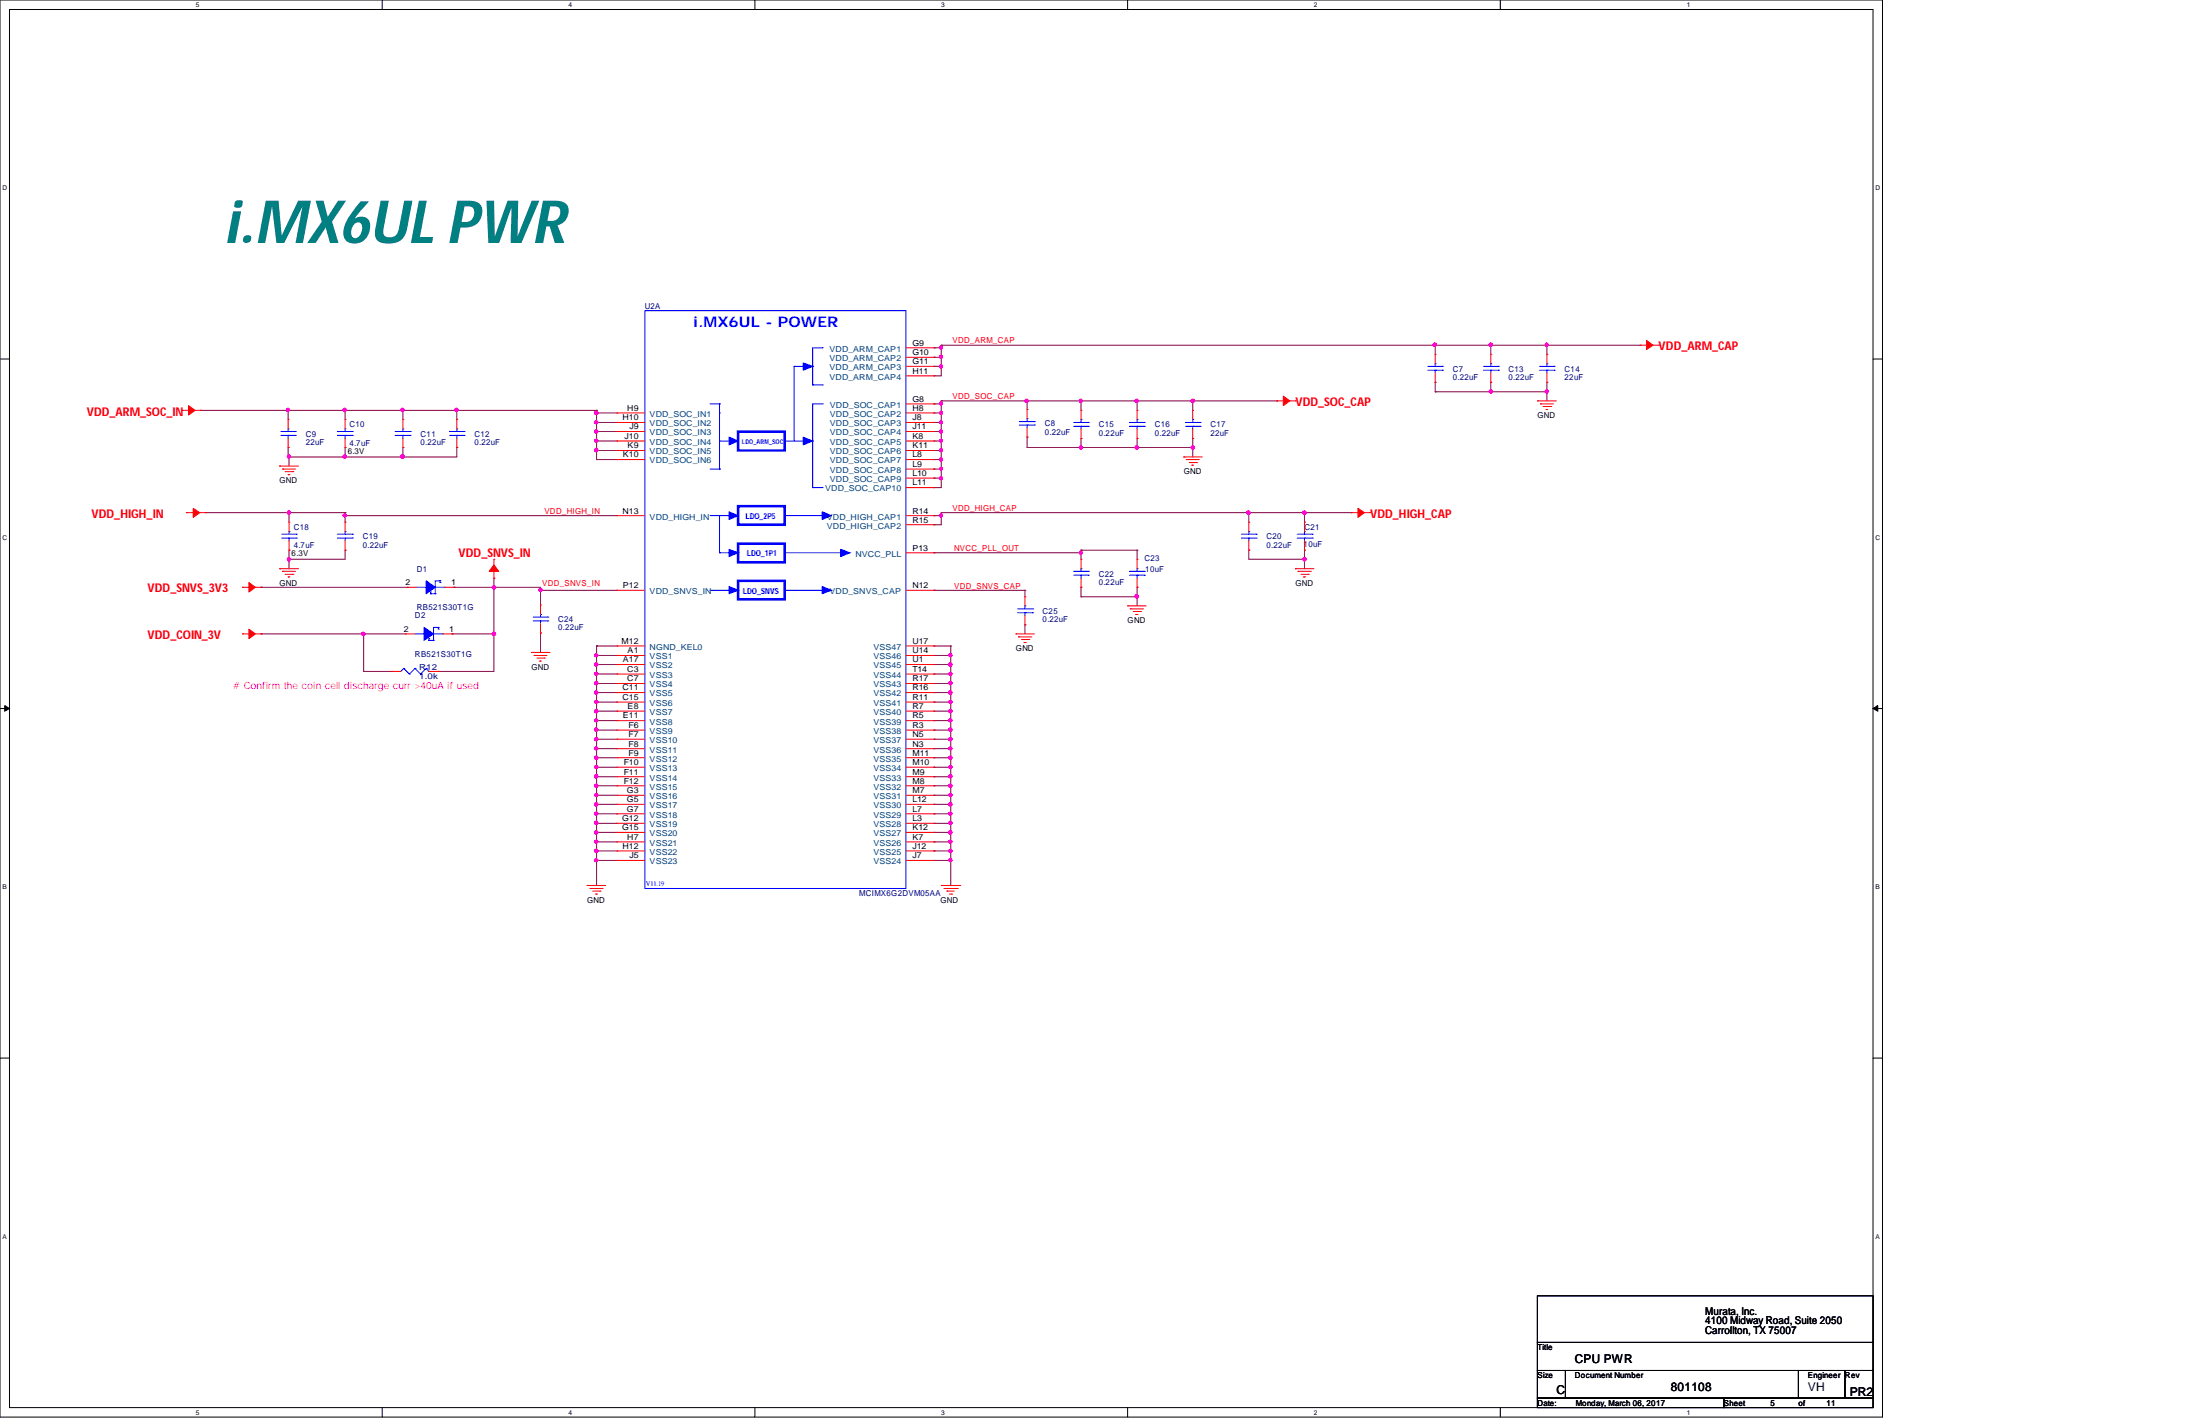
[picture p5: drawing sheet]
<svg xmlns="http://www.w3.org/2000/svg" width="432mm" height="279mm" viewBox="0 0 432 279" stroke-linecap="round" stroke-linejoin="round" font-family="sans-serif">
<path d="M0 0h369.5v278h-369.5zM1.9 1.9h365.7v274.3h-365.7z" fill="none" stroke="#000" stroke-width=".2"/>
<g fill="#fff">
<path d="M38.4 .3h.6v1.3h-.6z"/>
<path d="M38.4 276.4h.6v1.4h-.6z"/>
</g>
<path d="M75 0v1.9M75 276.2v1.8" fill="none" stroke="#000" stroke-width=".2"/>
<g fill="#fff">
<path d="M111.6 .3h.6v1.3h-.6z"/>
<path d="M111.6 276.4h.6v1.4h-.6z"/>
</g>
<path d="M148.2 0v1.9M148.2 276.2v1.8" fill="none" stroke="#000" stroke-width=".2"/>
<g fill="#fff">
<path d="M184.7 .3h.6v1.3h-.6z"/>
<path d="M184.7 276.4h.6v1.4h-.6z"/>
</g>
<path d="M221.3 0v1.9M221.3 276.2v1.8" fill="none" stroke="#000" stroke-width=".2"/>
<g fill="#fff">
<path d="M257.9 .3h.6v1.3h-.6z"/>
<path d="M257.9 276.4h.6v1.4h-.6z"/>
</g>
<path d="M294.5 0v1.9M294.5 276.2v1.8" fill="none" stroke="#000" stroke-width=".2"/>
<g fill="#fff">
<path d="M331 .3h.6v1.3h-.6z"/>
<path d="M331 276.4h.6v1.4h-.6z"/>
<path d="M.5 36.2h.9v1.3h-.9z"/>
<path d="M368.1 36.2h.9v1.3h-.9z"/>
<path d="M.5 104.7h.9v1.4h-.9z"/>
<path d="M368.1 104.7h.9v1.4h-.9z"/>
</g>
<path d="M0 70.4h1.9M367.6 70.4h1.9" fill="none" stroke="#000" stroke-width=".2"/>
<g fill="#fff">
<path d="M.5 173.3h.8v1.4h-.8z"/>
<path d="M368.1 173.3h.8v1.4h-.8z"/>
</g>
<path d="M0 139h1.9M367.6 139h1.9" fill="none" stroke="#000" stroke-width=".2"/>
<path d="M.9 138.4l1 .6-1 .5zM367.6 139l1-.6v1.1z" fill="#000" stroke="#000" stroke-width=".2"/>
<g fill="#fff">
<path d="M.5 241.9h.7v1.3h-.7z"/>
<path d="M368.1 241.9h.7v1.3h-.7z"/>
</g>
<path d="M0 207.6h1.9M367.6 207.6h1.9M301.8 254.3h65.8v9.1h-65.8zM301.8 263.4h65.8v5.5h-65.8zM301.8 268.9h5.5v5.4h-5.5zM301.8 274.3h36.5v1.9h-36.5zM307.3 268.9h54.8v5.4h-54.8zM338.3 274.3h29.3v1.9h-29.3zM353 274.3h.1M353 268.9v5.4M362.1 268.9h5.5v5.4h-5.5z" fill="none" stroke="#000" stroke-width=".2"/>
<g fill="none" stroke="#800040" stroke-width=".2">
<path d="M183.3 70.1h.1M183.3 71.9h.1M183.3 73.7h.1M183.3 68.2h.1M183.3 79.2h.1M183.3 70.1h1.4M183.3 71.9h1.4M183.3 68.2h1.4M183.3 79.2h1.4M184.7 70.1h.1M184.7 71.9h.1M184.7 78.7h.1"/>
<path d="M184.7 68.2h.1M184.7 79.2h.1M184.7 67.7h.1M184.7 67.7h137.2M184.7 78.7h65.9M184.7 67.7v6h-1.4M184.7 78.7v17h-1.4M201.6 78.7h.1M201.6 78.7v1.6M212.2 78.7h.1M212.2 78.7v1.8M223.2 78.7h.1"/>
<path d="M223.2 78.7v1.8M234.1 78.7h.1M234.1 78.7v1.8M250.6 78.7h.1M281.7 67.7h.1M281.7 75h.1M281.7 76.9h.1M281.7 76.9h21.9M281.7 67.7v1.8M281.7 75v1.9M292.6 75h.1M292.6 76.9h.1"/>
<path d="M292.6 67.7h.1M292.6 67.7v1.8M292.6 75v1.9M303.6 76.9h.1M303.6 67.7h.1M303.6 75h.1M303.6 67.7v1.8M303.6 75v3.7M39.4 80.5h.1M39.4 80.5h77.7M56.6 80.5h.1M56.6 87.8h.1"/>
<path d="M56.6 87.8v1.9h33.1v-1.9M56.6 80.5v1.8M56.7 89.7h.1M56.7 89.7v1.7M67.7 80.5h.1M67.7 89.7h.1M67.7 87.8h.1M67.7 80.5v1.8M67.7 87.8v1.9M79.1 80.5h.1M79.1 87.8h.1M79.1 89.7h.1"/>
<path d="M79.1 80.5v1.8M79.1 87.8v1.9M89.7 80.5h.1M89.7 87.8h.1M89.7 80.5v1.8M117.1 81h.1M117.1 82.9h.1M117.1 84.7h.1M117.1 86.5h.1M117.1 88.4h.1M117.1 90.2h.1M117.1 80.5h.1"/>
<path d="M117.1 80.5v9.7M117.1 88.4h4M117.1 90.2h4M117.1 81h4M117.1 82.9h4M117.1 84.7h4M117.1 86.5h4M183.3 88.4h.1M183.3 90.2h.1M183.3 92h.1M183.3 93.8h.1M183.3 95.7h.1"/>
<path d="M183.3 84.7h.1M183.3 82.9h.1M183.3 81h.1M183.3 86.5h.1M183.3 88.4h1.4M183.3 90.2h1.4M183.3 92h1.4M183.3 93.8h1.4M183.3 81h1.4M183.3 82.9h1.4M183.3 84.7h1.4M183.3 86.5h1.4"/>
<path d="M184.7 88.4h.1M184.7 90.2h.1M184.7 92h.1M184.7 93.8h.1M184.7 84.7h.1M184.7 82.9h.1M184.7 86.5h.1M184.7 81h.1M201.6 85.8h.1M201.6 87.8h.1M201.6 87.8h32.5M201.6 85.8v2"/>
<path d="M212.2 86h.1M212.2 87.8h.1M212.2 86v1.8M223.2 86h.1M223.2 87.8h.1M223.2 86v1.8M234.1 86h.1M234.1 87.8h.1M234.1 86v3.7M40.3 100.6h.1M40.3 100.6h27.4M51.2 115.2h.1"/>
<path d="M51.2 115.2h28.7M56.7 100.6h.1M56.7 107.9h.1M56.7 109.7h.1M56.7 100.6v1.8M56.7 107.9v3.7M67.7 101.2h.1M67.7 107.9h.1M67.7 100.6h.1M67.7 101.2h53.4M67.7 100.6v1.8M67.7 107.9v1.8h-11"/>
<path d="M89.1 115.2h.1M89.1 115.2h17v3.5M96.9 115.2h.1M96.9 113.5h.1M96.9 113.5v18.2h-10.9M106.1 115.8h.1M106.1 115.8h15M183.3 101.2h.1M183.3 108.5h.1M183.3 115.8h.1M183.3 103h.1M183.3 101.2h1.4"/>
<path d="M183.3 108.5h28.9M183.3 115.8h17.9M184.7 101.2h.1M184.7 100.6h.1M184.7 100.6h80.5M184.7 100.6v2.4h-1.4M201.2 115.8h.1M201.2 115.8v1.3M212.2 108.5h.1M212.2 107.9h.1M212.2 117.1h.1M212.2 115.2h.1"/>
<path d="M212.2 107.9v1.8M212.2 115.2v1.9M212.2 107.9h11M212.2 117.1h11M223.2 107.9h.1M223.2 115.2h.1M223.2 117.1h.1M223.2 107.9v1.8M223.2 115.2v3.7M245.1 100.6h.1M245.1 107.9h.1M245.1 100.6v1.8"/>
<path d="M245.1 107.9v1.8h10.9M256 107.9h.1M256 109.7h.1M256 102.4h.1M256 100.6v1.8M256 107.9v3.7M265.2 100.6h.1M51.2 124.4h.1M51.2 124.4h28.4M71.4 131.7h.1M71.4 124.4h.1M71.4 131.7h5.5"/>
<path d="M71.4 124.4v7.3M86 131.7h.1M88.7 124.4h.1M88.7 124.4h8.2M96.9 124.4h.1M106.1 124.2h.1M106.1 124.2v3.8M117.1 126.7h.1M117.1 128.6h.1M117.1 130.4h.1M117.1 132.2h.1M117.1 134.1h.1"/>
<path d="M117.1 135.9h.1M117.1 137.8h.1M117.1 139.5h.1M117.1 126.7h4M117.1 126.7v47M117.1 128.6h4M117.1 130.4h4M117.1 132.2h4M117.1 134.1h4M117.1 135.9h4M117.1 137.8h4M117.1 139.5h4"/>
<path d="M183.3 126.7h.1M183.3 128.6h.1M183.3 130.4h.1M183.3 132.2h.1M183.3 134.1h.1M183.3 135.9h.1M183.3 137.8h.1M183.3 139.5h.1M183.3 126.7h3.3M183.3 128.6h3.3M183.3 130.4h3.3M183.3 132.2h3.3"/>
<path d="M183.3 134.1h3.3M183.3 135.9h3.3M183.3 137.8h3.3M183.3 139.5h3.3M186.6 134.1h.1M186.6 132.2h.1M186.6 139.5h.1M186.6 135.9h.1M186.6 126.7h.1M186.6 130.4h.1M186.6 128.6h.1M186.6 137.8h.1"/>
<path d="M186.6 126.7v47M201.2 122.6h.1M201.2 122.6v1.8M117.1 141.4h.1M117.1 143.3h.1M117.1 145h.1M117.1 146.9h.1M117.1 148.7h.1M117.1 150.5h.1M117.1 152.4h.1M117.1 154.2h.1M117.1 156h.1"/>
<path d="M117.1 157.8h.1M117.1 159.7h.1M117.1 141.4h4M117.1 143.3h4M117.1 145h4M117.1 146.9h4M117.1 148.7h4M117.1 150.5h4M117.1 152.4h4M117.1 154.2h4M117.1 156h4M117.1 157.8h4"/>
<path d="M117.1 159.7h4M183.3 141.4h.1M183.3 143.3h.1M183.3 145h.1M183.3 146.9h.1M183.3 148.7h.1M183.3 150.5h.1M183.3 152.4h.1M183.3 154.2h.1M183.3 156h.1M183.3 157.8h.1M183.3 159.7h.1"/>
<path d="M183.3 141.4h3.3M183.3 143.3h3.3M183.3 145h3.3M183.3 146.9h3.3M183.3 148.7h3.3M183.3 150.5h3.3M183.3 152.4h3.3M183.3 154.2h3.3M183.3 156h3.3M183.3 157.8h3.3M183.3 159.7h3.3M186.6 146.9h.1"/>
<path d="M186.6 143.3h.1M186.6 145h.1M186.6 159.7h.1M186.6 156h.1M186.6 148.7h.1M186.6 154.2h.1M186.6 141.4h.1M186.6 157.8h.1M186.6 152.4h.1M186.6 150.5h.1M117.1 161.5h.1M117.1 163.3h.1"/>
<path d="M117.1 165.2h.1M117.1 167h.1M117.1 168.8h.1M117.1 167h4M117.1 161.5h4M117.1 163.3h4M117.1 165.2h4M117.1 168.8h4M183.3 167h.1M183.3 161.5h.1M183.3 163.3h.1M183.3 165.2h.1"/>
<path d="M183.3 168.8h.1M183.3 167h3.3M183.3 161.5h3.3M183.3 163.3h3.3M183.3 165.2h3.3M183.3 168.8h3.3M186.6 168.8h.1M186.6 167h.1M186.6 163.3h.1M186.6 161.5h.1M186.6 165.2h.1"/>
</g>
<g fill="#f0f" stroke="#f0f" stroke-width=".2">
<circle cx="184.7" cy="101.1" r=".3"/>
<circle cx="256" cy="100.6" r=".34"/>
<circle cx="212.1" cy="108.5" r=".32"/>
<circle cx="303.6" cy="76.8" r=".32"/>
<circle cx="292.6" cy="76.8" r=".34"/>
<circle cx="303.6" cy="67.6" r=".32"/>
<circle cx="292.6" cy="67.6" r=".34"/>
<circle cx="117" cy="128.6" r=".32"/>
<circle cx="117" cy="130.4" r=".34"/>
<circle cx="117" cy="132.2" r=".32"/>
<circle cx="117" cy="134" r=".34"/>
<circle cx="117" cy="135.9" r=".34"/>
<circle cx="117" cy="137.7" r=".32"/>
<circle cx="117" cy="141.4" r=".32"/>
<circle cx="117" cy="139.5" r=".34"/>
<circle cx="117" cy="143.2" r=".34"/>
<circle cx="67.7" cy="101.1" r=".32"/>
<circle cx="117" cy="145" r=".34"/>
<circle cx="117" cy="146.9" r=".32"/>
<circle cx="117" cy="148.7" r=".34"/>
<circle cx="281.6" cy="67.6" r=".34"/>
<circle cx="184.7" cy="71.9" r=".32"/>
<circle cx="184.7" cy="70" r=".32"/>
<circle cx="117" cy="150.5" r=".32"/>
<circle cx="117" cy="152.3" r=".34"/>
<circle cx="117" cy="154.2" r=".34"/>
<circle cx="117" cy="156" r=".32"/>
<circle cx="117" cy="157.8" r=".34"/>
<circle cx="117" cy="159.6" r=".32"/>
<circle cx="201.5" cy="78.7" r=".34"/>
<circle cx="184.7" cy="90.2" r=".32"/>
<circle cx="184.7" cy="88.3" r=".32"/>
<circle cx="184.7" cy="92" r=".3"/>
<circle cx="184.7" cy="93.8" r=".32"/>
<circle cx="56.7" cy="100.6" r=".32"/>
<circle cx="106.1" cy="115.7" r=".34"/>
<circle cx="56.7" cy="109.7" r=".32"/>
<circle cx="234.1" cy="78.7" r=".34"/>
<circle cx="223.1" cy="78.7" r=".34"/>
<circle cx="212.1" cy="78.7" r=".32"/>
<circle cx="234.1" cy="87.8" r=".34"/>
<circle cx="223.1" cy="87.8" r=".34"/>
<circle cx="212.1" cy="87.8" r=".32"/>
<circle cx="79" cy="80.4" r=".34"/>
<circle cx="67.6" cy="80.4" r=".34"/>
<circle cx="79" cy="89.6" r=".34"/>
<circle cx="67.6" cy="89.6" r=".34"/>
<circle cx="117" cy="81" r=".34"/>
<circle cx="117" cy="82.8" r=".32"/>
<circle cx="117" cy="84.7" r=".34"/>
<circle cx="117" cy="86.5" r=".32"/>
<circle cx="117" cy="88.3" r=".34"/>
<circle cx="89.6" cy="80.4" r=".34"/>
<circle cx="56.5" cy="80.4" r=".32"/>
<circle cx="96.9" cy="115.2" r=".34"/>
<circle cx="117" cy="167" r=".34"/>
<circle cx="117" cy="161.5" r=".34"/>
<circle cx="117" cy="163.3" r=".34"/>
<circle cx="117" cy="165.1" r=".32"/>
<circle cx="117" cy="168.8" r=".32"/>
<circle cx="184.7" cy="68.2" r=".3"/>
<circle cx="184.7" cy="82.8" r=".3"/>
<circle cx="184.7" cy="84.7" r=".32"/>
<circle cx="184.7" cy="81" r=".32"/>
<circle cx="184.7" cy="86.5" r=".3"/>
<circle cx="256" cy="109.7" r=".34"/>
<circle cx="186.5" cy="167" r=".34"/>
<circle cx="186.5" cy="161.5" r=".34"/>
<circle cx="186.5" cy="163.3" r=".34"/>
<circle cx="186.5" cy="165.1" r=".32"/>
<circle cx="186.5" cy="168.8" r=".32"/>
<circle cx="186.5" cy="128.6" r=".32"/>
<circle cx="186.5" cy="130.4" r=".34"/>
<circle cx="186.5" cy="132.2" r=".32"/>
<circle cx="186.5" cy="134" r=".34"/>
<circle cx="186.5" cy="135.9" r=".34"/>
<circle cx="186.5" cy="137.7" r=".32"/>
<circle cx="186.5" cy="143.2" r=".34"/>
<circle cx="186.5" cy="145" r=".34"/>
<circle cx="186.5" cy="146.9" r=".32"/>
<circle cx="186.5" cy="148.7" r=".34"/>
<circle cx="186.5" cy="150.5" r=".32"/>
<circle cx="186.5" cy="152.3" r=".34"/>
<circle cx="186.5" cy="154.2" r=".34"/>
<circle cx="186.5" cy="156" r=".32"/>
<circle cx="186.5" cy="157.8" r=".34"/>
<circle cx="186.5" cy="159.6" r=".32"/>
<circle cx="223.1" cy="117" r=".34"/>
<circle cx="96.9" cy="124.4" r=".34"/>
<circle cx="71.3" cy="124.4" r=".34"/>
<circle cx="245" cy="100.6" r=".34"/>
<circle cx="186.5" cy="141.4" r=".32"/>
<circle cx="186.5" cy="139.5" r=".34"/>
<circle cx="184.7" cy="79.2" r=".32"/>
<circle cx="56.7" cy="89.6" r=".32"/>
</g>
<g fill="none" stroke="#f00" stroke-width=".2">
<path d="M177.8 79.2h5.5M177.8 68.2h5.5M177.8 70.1h5.5M177.8 71.9h5.5M177.8 73.7h5.5M183.3 68.2h.1M183.3 70.1h.1M183.3 71.9h.1M183.3 73.7h.1M183.3 79.2h.1M250.6 78.7h.1M250.6 78.7h1.3"/>
<path d="M252.2 78.7h2.1M254.3 78.7h.1M281.7 69.5h.1M281.7 75h.1M281.7 69.5v1.9M281.7 73.2v1.8M292.6 69.5h.1M292.6 75h.1M292.6 69.5v1.9M292.6 73.2v1.8M301.8 78.7h.1M301.8 78.7h3.7"/>
<path d="M302.3 79.2h.1M302.3 79.2h2.6M302.9 79.8h1.5M303.6 69.5h.1M303.6 75h.1M303.6 69.5v1.9M303.6 73.2v1.8M304.4 79.8h.1M321.9 67.7h.1M321.9 67.7h1.3M323.5 67.7h2M325.5 67.7h.1"/>
<path d="M35.7 80.5h.1M35.7 80.5h2M38.1 80.5h1.3M39.4 80.5h.1M54.9 91.4h.1M54.9 91.4h3.7M55.5 92h.1M55.5 92h2.5M56 92.5h1.5M56.6 93.1h.1M56.6 82.3h.1M56.6 87.8h.1"/>
<path d="M56.6 93.1h.3M56.6 82.3v1.9M56.6 86v1.8M57.5 92.5h.1M67.7 82.3h.1M67.7 87.8h.1M67.7 82.3v1.9M67.7 86v1.8M79.1 82.3h.1M79.1 87.8h.1M79.1 82.3v1.9M79.1 86v1.8"/>
<path d="M89.7 82.3h.1M89.7 87.8h.1M89.7 82.3v1.9M89.7 86v1.8M121.1 90.2h.1M121.1 82.9h.1M121.1 88.4h.1M121.1 84.7h.1M121.1 86.5h.1M121.1 81h.1M121.1 90.2h5.5M121.1 81h5.5"/>
<path d="M121.1 82.9h5.5M121.1 88.4h5.5M121.1 84.7h5.5M121.1 86.5h5.5M177.8 90.2h5.5M177.8 92h5.5M177.8 81h5.5M177.8 82.9h5.5M177.8 88.4h5.5M177.8 84.7h5.5M177.8 86.5h5.5M177.8 93.8h5.5"/>
<path d="M177.8 95.7h5.5M183.3 81h.1M183.3 82.9h.1M183.3 86.5h.1M183.3 90.2h.1M183.3 92h.1M183.3 93.8h.1M183.3 84.7h.1M183.3 95.7h.1M183.3 88.4h.1M201.6 80.3h.1M201.6 85.8h.1"/>
<path d="M201.6 80.3v1.8M201.6 84v1.8M212.2 80.5h.1M212.2 86h.1M212.2 80.5v1.8M212.2 84.2v1.8M223.2 80.5h.1M223.2 86h.1M223.2 80.5v1.8M223.2 84.2v1.8M232.3 89.7h.1M232.3 89.7h3.7"/>
<path d="M232.8 90.2h.1M232.8 90.2h2.6M233.4 90.8h1.5M233.9 91.3h.1M233.9 91.3h.4M234.1 80.5h.1M234.1 86h.1M234.1 80.5v1.8M234.1 84.2v1.8M234.9 90.8h.1M303.4 80.3h.1M303.4 80.3h.4"/>
<path d="M36.6 100.6h.1M36.6 100.6h2M38.9 100.6h1.4M40.3 100.6h.1M47.6 115.2h.1M47.6 115.2h2M50 115.2h1.2M51.2 115.2h.1M54.9 111.6h.1M54.9 111.6h3.7M55.5 112.1h.1M55.5 112.1h2.5"/>
<path d="M56 112.7h1.5M56.6 113.2h.1M56.6 113.2h.3M56.7 102.4h.1M56.7 107.9h.1M56.7 102.4v1.9M56.7 106.1v1.8M57.5 112.7h.1M67.7 102.4h.1M67.7 107.9h.1M67.7 102.4v1.9M67.7 106.1v1.8"/>
<path d="M79.9 115.2h.1M79.9 115.2h1.9M87.3 115.2h1.8M89.1 115.2h.1M96.9 113.5h.1M96.9 109.7h.1M96.9 109.7v2.1M96.9 112.1v1.4M106.1 118.7h.1M106.1 118.7v1.9M121.1 101.2h.1M121.1 115.8h.1"/>
<path d="M121.1 101.2h5.5M121.1 115.8h5.5M177.8 108.5h5.5M177.8 101.2h5.5M177.8 115.8h5.5M177.8 103h5.5M183.3 108.5h.1M183.3 101.2h.1M183.3 115.8h.1M183.3 103h.1M201.2 117.1h.1M201.2 117.1v1.8"/>
<path d="M212.2 109.7h.1M212.2 115.2h.1M212.2 109.7v1.9M212.2 113.5v1.7M221.3 118.9h.1M221.3 118.9h3.7M221.8 119.5h.1M221.8 119.5h2.7M222.4 120h1.5M223.2 109.7h.1M223.2 115.2h.1M223.2 109.7v1.9"/>
<path d="M223.2 113.5v1.7M223.9 120h.1M245.1 102.4h.1M245.1 107.9h.1M245.1 102.4v1.9M245.1 106.1v1.8M254.3 111.6h.1M254.3 111.6h3.6M254.8 112.1h.1M254.8 112.1h2.6M255.4 112.7h1.4M255.9 113.2h.1"/>
<path d="M255.9 113.2h.4M256 102.4h.1M256 107.9h.1M256 102.4v1.9M256 106.1v1.8M256.8 112.7h.1M265.2 100.6h.1M265.2 100.6h1.3M266.9 100.6h2M268.9 100.6h.1M47.6 124.4h.1M47.6 124.4h2"/>
<path d="M50 124.4h1.2M51.2 124.4h.1M76.9 131.7h.1M76.9 131.7h1.8M79.6 124.4h.1M79.6 124.4h1.8M84.2 131.7h1.8M86 131.7h.1M86.9 124.4h1.8M88.7 124.4h.1M104.3 128h.1M104.3 128h3.6"/>
<path d="M104.8 128.6h.1M104.8 128.6h2.6M105.4 129.1h1.4M105.9 129.7h.1M105.9 129.7h.4M106.1 124.2h.1M106.1 122.3v1.9M106.8 129.1h.1M121.1 128.6h.1M121.1 132.2h.1M121.1 134.1h.1M121.1 135.9h.1"/>
<path d="M121.1 137.8h.1M121.1 130.4h.1M121.1 139.5h.1M121.1 126.7h.1M121.1 128.6h5.5M121.1 130.4h5.5M121.1 132.2h5.5M121.1 134.1h5.5M121.1 139.5h5.5M121.1 135.9h5.5M121.1 137.8h5.5M121.1 126.7h5.5"/>
<path d="M177.8 128.6h5.5M177.8 130.4h5.5M177.8 132.2h5.5M177.8 134.1h5.5M177.8 139.5h5.5M177.8 135.9h5.5M177.8 137.8h5.5M177.8 126.7h5.5M183.3 130.4h.1M183.3 139.5h.1M183.3 137.8h.1M183.3 132.2h.1"/>
<path d="M183.3 128.6h.1M183.3 135.9h.1M183.3 134.1h.1M183.3 126.7h.1M199.4 124.4h.1M199.4 124.4h3.6M199.9 125h.1M199.9 125h2.6M200.5 125.5h1.4M201 126.1h.1M201 126.1h.4M201.2 122.6h.1"/>
<path d="M201.2 120.7v1.9M201.9 125.5h.1M222.9 120.6h.1M222.9 120.6h.5M121.1 156h.1M121.1 145h.1M121.1 159.7h.1M121.1 146.9h.1M121.1 148.7h.1M121.1 150.5h.1M121.1 152.4h.1M121.1 154.2h.1"/>
<path d="M121.1 157.8h.1M121.1 143.3h.1M121.1 141.4h.1M121.1 156h5.5M121.1 146.9h5.5M121.1 143.3h5.5M121.1 145h5.5M121.1 141.4h5.5M121.1 159.7h5.5M121.1 154.2h5.5M121.1 148.7h5.5M121.1 152.4h5.5"/>
<path d="M121.1 150.5h5.5M121.1 157.8h5.5M177.8 156h5.5M177.8 146.9h5.5M177.8 143.3h5.5M177.8 145h5.5M177.8 141.4h5.5M177.8 159.7h5.5M177.8 154.2h5.5M177.8 148.7h5.5M177.8 152.4h5.5M177.8 150.5h5.5"/>
<path d="M177.8 157.8h5.5M183.3 146.9h.1M183.3 143.3h.1M183.3 145h.1M183.3 141.4h.1M183.3 159.7h.1M183.3 156h.1M183.3 154.2h.1M183.3 152.4h.1M183.3 150.5h.1M183.3 148.7h.1M183.3 157.8h.1"/>
<path d="M115.2 173.7h.1M115.2 173.7h3.7M115.8 174.3h.1M115.8 174.3h2.6M116.3 174.8h1.5M116.9 175.4h.1M116.9 175.4h.4M117.8 174.8h.1M121.1 168.8h.1M121.1 165.2h.1M121.1 161.5h.1M121.1 167h.1"/>
<path d="M121.1 163.3h.1M121.1 168.8h5.5M121.1 161.5h5.5M121.1 165.2h5.5M121.1 167h5.5M121.1 163.3h5.5M177.8 168.8h5.5M177.8 161.5h5.5M177.8 165.2h5.5M177.8 167h5.5M177.8 163.3h5.5M183.3 161.5h.1"/>
<path d="M183.3 167h.1M183.3 163.3h.1M183.3 168.8h.1M183.3 165.2h.1M184.7 173.7h3.7M185.3 174.3h2.6M185.8 174.8h.1M185.8 174.8h1.5M186.4 175.4h.4M186.8 175.4h.1M187.9 174.3h.1M188.4 173.7h.1"/>
</g>
<g fill="#f00" stroke="#f00" stroke-width=".2">
<path d="M37 79.6l1.3 .9-1.3 .9z" fill-rule="evenodd"/>
<path d="M37.9 99.7l1.3 .9-1.3 .9z" fill-rule="evenodd"/>
<path d="M48.9 114.3l1.2 .9-1.2 1z" fill-rule="evenodd"/>
<path d="M323.2 66.8l1.2 .9-1.2 .9z" fill-rule="evenodd"/>
<path d="M251.9 77.7l1.3 1-1.3 .9z" fill-rule="evenodd"/>
<path d="M266.5 99.7l1.3 .9-1.3 .9z" fill-rule="evenodd"/>
<path d="M96.9 110.8l1 1.3h-1.9z" fill-rule="evenodd"/>
<path d="M48.9 123.4l1.2 1-1.2 .9z" fill-rule="evenodd"/>
</g>
<g fill="none" stroke="#00f" stroke-width=".2">
<path d="M126.6 61h51.2v113.3h-51.2zM139.4 79.2h1.8M141.2 79.2h.1M141.2 79.2v12.8M155.9 71.9h.1M155.9 71.9h3.6M155.9 71.9v14.6M159.5 75.5h.1M159.5 71.9h.1M159.5 75.5h1.9M161.4 68.2h.1M161.4 75.5h.1"/>
<path d="M161.4 79.2h.1M161.4 68.2h-1.9v7.3M161.4 79.2h-1.9v16.5M280.2 72.6h2.9M280.2 71.9h2.9M281.7 72.6h.1M281.7 71.4h.1M281.7 71.4v.5M281.7 72.6v.6M283.1 72.6h.1M283.1 71.9h.1M291.2 72.6h2.9"/>
<path d="M291.2 71.9h2.9M292.6 72.6h.1M292.6 71.4h.1M292.6 71.4v.5M292.6 72.6v.6M294.1 72.6h.1M294.1 71.9h.1M302.2 72.6h2.9M302.2 71.9h2.9M303.6 72.6h.1M303.6 71.4h.1M303.6 71.4v.5"/>
<path d="M303.6 72.6v.6M305.1 72.6h.1M305.1 71.9h.1M55.1 85.4h2.9M55.1 84.7h2.9M56.6 85.4h.1M56.6 84.2h.1M56.6 84.2v.5M56.6 85.4v.6M58 85.4h.1M58 84.7h.1M66.2 85.4h3"/>
<path d="M66.2 84.7h3M67.7 85.4h.1M67.7 84.2h.1M67.7 84.2v.5M67.7 85.4v.6M69.2 85.4h.1M69.2 84.7h.1M77.6 85.4h2.9M77.6 84.7h2.9M79.1 85.4h.1M79.1 84.2h.1M79.1 84.2v.5"/>
<path d="M79.1 85.4v.6M80.5 85.4h.1M80.5 84.7h.1M88.2 85.4h2.9M88.2 84.7h2.9M89.7 85.4h.1M89.7 84.2h.1M89.7 84.2v.5M89.7 85.4v.6M91.1 85.4h.1M91.1 84.7h.1M139.4 92h1.8"/>
<path d="M141.2 92h.1M141.2 81h.1M141.2 86.5h3.7M144.9 86.5h.1M154 86.5h5.5M159.5 95.7h.1M159.5 86.5h.1M159.5 95.7h1.9M161.4 95.7h.1M200.1 83.4h2.9M200.1 82.7h2.9M201.6 83.4h.1"/>
<path d="M201.6 82.1h.1M201.6 82.1v.6M201.6 83.4v.6M203 83.4h.1M203 82.7h.1M210.7 83.7h2.9M210.7 82.9h2.9M212.2 83.7h.1M212.2 82.3h.1M212.2 82.3v.6M212.2 83.7v.5M213.6 83.7h.1"/>
<path d="M213.6 82.9h.1M221.7 83.7h2.9M221.7 82.9h2.9M223.2 83.7h.1M223.2 82.3h.1M223.2 82.3v.6M223.2 83.7v.5M224.6 83.7h.1M224.6 82.9h.1M232.7 83.7h2.8M232.7 82.9h2.8M234.1 83.7h.1"/>
<path d="M234.1 82.3h.1M234.1 82.3v.6M234.1 83.7v.5M235.5 83.7h.1M235.5 82.9h.1M55.3 105.6h2.9M55.3 104.8h2.9M56.7 105.6h.1M56.7 104.3h.1M56.7 104.3v.5M56.7 105.6v.5M58.2 105.6h.1"/>
<path d="M58.2 104.8h.1M66.2 105.6h3M66.2 104.8h3M67.7 105.6h.1M67.7 104.3h.1M67.7 104.3v.5M67.7 105.6v.5M69.2 105.6h.1M69.2 104.8h.1M81.8 115.2h1.9M83.7 115.2h.1M84.5 116.5h.1"/>
<path d="M84.5 116.2h.1M84.5 116.5h.9M84.5 116.2v.3M85.4 116.5h.1M85.4 115.2h1.9M86.4 114h.1M86.4 114.3h.1M86.4 114h-1v2.5M86.4 114v.3M87.3 115.2h.1M139.4 101.2h5.3M139.4 115.8h5.5"/>
<path d="M141.2 108.5h.1M141.2 101.2v7.3M141.2 108.5h3.7M144.7 101.2h.1M144.9 108.5h.1M144.9 115.8h.1M154 101.2h9M154 108.5h12.8M154 115.8h9.2M163 101.2h.1M163.2 115.8h.1M166.8 108.5h.1"/>
<path d="M199.7 119.5h3M201.2 118.9h.1M201.2 118.9v.6M202.7 119.5h.1M210.7 112.9h2.9M210.7 112.1h2.9M212.2 112.9h.1M212.2 111.6h.1M212.2 111.6v.5M212.2 112.9v.6M213.6 112.9h.1M213.6 112.1h.1"/>
<path d="M221.7 112.9h2.9M221.7 112.1h2.9M223.2 112.9h.1M223.2 111.6h.1M223.2 111.6v.5M223.2 112.9v.6M224.6 112.9h.1M224.6 112.1h.1M243.7 105.6h2.8M243.7 104.8h2.8M245.1 105.6h.1M245.1 104.3h.1"/>
<path d="M245.1 104.3v.5M245.1 105.6v.5M246.5 105.6h.1M246.5 104.8h.1M254.6 105.6h3M254.6 104.8h3M256 105.6h.1M256 104.3h.1M256 104.3v.5M256 105.6v.5M257.6 105.6h.1M257.6 104.8h.1"/>
<path d="M79.2 131.1h.1M79.2 131.1l-.5 .6M79.2 131.1l1.1 1.1M80.3 132.2h.1M81.4 131.1h.1M81.4 131.1l-1.1 1.1M81.4 131.1l1.1 1.1M81.4 124.4h1.8M82.5 132.2h.1M83.2 124.4h.1M83.7 131.1h.1M83.7 131.1l-1.2 1.1"/>
<path d="M83.7 131.1l.5 .6M84.2 131.7h.1M84.2 125.6h.1M84.2 125.3h.1M84.2 125.6h.9M84.2 125.3v.3M85.1 125.6h.1M85.1 124.4h1.8M86 123.1h.1M86 123.4h.1M86 123.1h-.9v2.5M86 123.1v.3"/>
<path d="M86.9 124.4h.1M104.6 121.8h2.9M104.6 121.1h2.9M106.1 121.8h.1M106.1 120.6h.1M106.1 120.6v.5M106.1 121.8v.5M107.5 121.8h.1M107.5 121.1h.1M199.7 120.2h3M201.2 120.2h.1M201.2 120.2v.5"/>
<path d="M202.7 120.2h.1"/>
</g>
<path d="M144.9 84.7h9.1v3.7h-9.1zM144.9 99.3h9.1v3.7h-9.1zM144.9 106.7h9.1v3.6h-9.1zM144.9 114h9.1v3.6h-9.1z" fill="none" stroke="#00f" stroke-width=".51"/>
<g fill="#00f" stroke="#00f" stroke-width=".2">
<path d="M143.1 85.8l1.8 .7-1.8 .8z" fill-rule="evenodd"/>
<path d="M157.6 71.2l1.9 .7-1.9 .7z" fill-rule="evenodd"/>
<path d="M157.6 85.8l1.9 .7-1.9 .8z" fill-rule="evenodd"/>
<path d="M143.1 100.4l1.8 .8-1.8 .7z" fill-rule="evenodd"/>
<path d="M161.4 100.4l1.8 .8-1.8 .7z" fill-rule="evenodd"/>
<path d="M143.1 107.8l1.8 .7-1.8 .7z" fill-rule="evenodd"/>
<path d="M165 107.8l1.8 .7-1.8 .7z" fill-rule="evenodd"/>
<path d="M143.1 115.1l1.8 .7-1.8 .7z" fill-rule="evenodd"/>
<path d="M161.4 115.1l1.8 .7-1.8 .7z" fill-rule="evenodd"/>
<path d="M83.7 114l1.7 1.2-1.7 1.3z" fill-rule="evenodd"/>
<path d="M83.2 123.1l1.9 1.3-1.9 1.2z" fill-rule="evenodd"/>
</g>
<text font-size="11.7" fill="#008080" x="43.9" y="47.7">i.MX6UL PWR</text>
<text font-size="2.9" fill="#00f" x="136.1" y="64.2">i.MX6UL - POWER</text>
<g font-size="2.4" fill="#f00">
<text x="325.5" y="68.7">VDD_ARM_CAP</text>
<text x="17" y="81.5">VDD_ARM_SOC_IN</text>
<text x="254.3" y="79.7">VDD_SOC_CAP</text>
<text x="17.9" y="101.6">VDD_HIGH_IN</text>
<text x="268.9" y="101.6">VDD_HIGH_CAP</text>
<text x="90" y="109.3">VDD_SNVS_IN</text>
<text x="29" y="116.2">VDD_SNVS_3V3</text>
<text x="29" y="125.4">VDD_COIN_3V</text>
</g>
<g font-size="2.4">
<text x="309.1" y="267.4">CPU PWR</text>
<text x="305.5" y="273.5">C</text>
<text x="327.9" y="272.9">801108</text>
<text x="354.8" y="272.9">VH</text>
<text x="363.1" y="274">PR2</text>
</g>
<g font-size="2.1">
<text x="334.7" y="258">Murata, Inc.</text>
<text x="334.7" y="259.8">4100 Midway Road, Suite 2050</text>
<text x="334.7" y="261.7">Carrollton, TX 75007</text>
</g>
<text font-size="1.9" fill="#f0f" x="45.7" y="135.2"># Confirm the coin cell discharge curr &gt;40uA if used</text>
<g font-size="1.6" fill="#000080">
<text x="126.6" y="60.6">U2A</text>
<text x="285.2" y="72.9">C7</text>
<text x="285.2" y="74.5">0.22uF</text>
<text x="296.1" y="72.9">C13</text>
<text x="296.1" y="74.5">0.22uF</text>
<text x="307.1" y="72.9">C14</text>
<text x="307.1" y="74.5">22uF</text>
<text x="68.6" y="83.8">C10</text>
<text x="205.1" y="83.7">C8</text>
<text x="215.6" y="83.8">C15</text>
<text x="226.7" y="83.8">C16</text>
<text x="237.6" y="83.8">C17</text>
<text x="60" y="85.7">C9</text>
<text x="60" y="87.3">22uF</text>
<text x="68.6" y="87.5">4.7uF</text>
<text x="82.5" y="85.7">C11</text>
<text x="82.5" y="87.3">0.22uF</text>
<text x="93.1" y="85.7">C12</text>
<text x="93.1" y="87.3">0.22uF</text>
<text x="205.1" y="85.3">0.22uF</text>
<text x="215.6" y="85.5">0.22uF</text>
<text x="226.7" y="85.5">0.22uF</text>
<text x="237.6" y="85.5">22uF</text>
<text x="57.7" y="104">C18</text>
<text x="57.7" y="107.6">4.7uF</text>
<text x="71.2" y="105.8">C19</text>
<text x="71.2" y="107.4">0.22uF</text>
<text x="248.6" y="105.8">C20</text>
<text x="248.6" y="107.4">0.22uF</text>
<text x="255.9" y="107.3">10uF</text>
<text x="256" y="104">C21</text>
<text x="81.8" y="112.2">D1</text>
<text x="215.6" y="113.1">C22</text>
<text x="224.6" y="110">C23</text>
<text x="224.8" y="112.2">10uF</text>
<text x="81.8" y="119.7">RB521S30T1G</text>
<text x="215.6" y="114.7">0.22uF</text>
<text x="81.4" y="121.3">D2</text>
<text x="109.6" y="122.1">C24</text>
<text x="109.6" y="123.7">0.22uF</text>
<text x="204.6" y="120.4">C25</text>
<text x="204.6" y="122.1">0.22uF</text>
<text x="81.4" y="128.9">RB521S30T1G</text>
<text x="82.3" y="131.4">R12</text>
<text x="82.3" y="133.3">1.0k</text>
<text x="168.7" y="175.9">MCIMX6G2DVM05AA</text>
</g>
<g font-size="1.6" fill="#004080">
<text x="162.8" y="69">VDD_ARM_CAP1</text>
<text x="162.8" y="70.9">VDD_ARM_CAP2</text>
<text x="162.8" y="72.6">VDD_ARM_CAP3</text>
<text x="162.8" y="74.5">VDD_ARM_CAP4</text>
<text x="127.5" y="83.7">VDD_SOC_IN2</text>
<text x="127.5" y="81.8">VDD_SOC_IN1</text>
<text x="162.9" y="80">VDD_SOC_CAP1</text>
<text x="162.9" y="81.8">VDD_SOC_CAP2</text>
<text x="162.9" y="83.7">VDD_SOC_CAP3</text>
<text x="127.5" y="89.2">VDD_SOC_IN5</text>
<text x="127.5" y="85.4">VDD_SOC_IN3</text>
<text x="127.5" y="87.3">VDD_SOC_IN4</text>
<text x="162.9" y="87.3">VDD_SOC_CAP5</text>
<text x="162.9" y="85.4">VDD_SOC_CAP4</text>
<text x="162.9" y="89.2">VDD_SOC_CAP6</text>
<text x="127.5" y="90.9">VDD_SOC_IN6</text>
<text x="162.9" y="90.9">VDD_SOC_CAP7</text>
<text x="162.9" y="92.8">VDD_SOC_CAP8</text>
<text x="162.9" y="94.6">VDD_SOC_CAP9</text>
<text x="127.5" y="101.9">VDD_HIGH_IN</text>
<text x="162" y="96.4">VDD_SOC_CAP10</text>
<text x="162.3" y="101.9">VDD_HIGH_CAP1</text>
<text x="162.3" y="103.7">VDD_HIGH_CAP2</text>
<text x="167.9" y="109.2">NVCC_PLL</text>
<text x="127.5" y="116.6">VDD_SNVS_IN</text>
<text x="162.8" y="116.6">VDD_SNVS_CAP</text>
<text x="127.5" y="129.4">VSS1</text>
<text x="127.5" y="131.1">VSS2</text>
<text x="127.5" y="127.5">NGND_KEL0</text>
<text x="171.4" y="131.1">VSS45</text>
<text x="171.4" y="129.4">VSS46</text>
<text x="171.4" y="127.5">VSS47</text>
<text x="127.5" y="133">VSS3</text>
<text x="127.5" y="134.9">VSS4</text>
<text x="127.5" y="136.7">VSS5</text>
<text x="171.4" y="133">VSS44</text>
<text x="171.4" y="136.7">VSS42</text>
<text x="171.4" y="134.9">VSS43</text>
<text x="127.5" y="138.5">VSS6</text>
<text x="127.5" y="140.3">VSS7</text>
<text x="127.5" y="142.2">VSS8</text>
<text x="171.4" y="142.2">VSS39</text>
<text x="171.4" y="140.3">VSS40</text>
<text x="171.4" y="138.5">VSS41</text>
<text x="127.5" y="145.8">VSS10</text>
<text x="127.5" y="147.7">VSS11</text>
<text x="127.5" y="149.4">VSS12</text>
<text x="127.5" y="144">VSS9</text>
<text x="171.4" y="147.7">VSS36</text>
<text x="171.4" y="144">VSS38</text>
<text x="171.4" y="145.8">VSS37</text>
<text x="171.4" y="149.4">VSS35</text>
<text x="127.5" y="151.3">VSS13</text>
<text x="127.5" y="153.2">VSS14</text>
<text x="127.5" y="154.9">VSS15</text>
<text x="171.4" y="154.9">VSS32</text>
<text x="171.4" y="153.2">VSS33</text>
<text x="171.4" y="151.3">VSS34</text>
<text x="127.5" y="156.8">VSS16</text>
<text x="127.5" y="160.4">VSS18</text>
<text x="127.5" y="158.6">VSS17</text>
<text x="171.4" y="160.4">VSS29</text>
<text x="171.4" y="156.8">VSS31</text>
<text x="171.4" y="158.6">VSS30</text>
<text x="127.5" y="165.9">VSS21</text>
<text x="127.5" y="162.3">VSS19</text>
<text x="127.5" y="167.7">VSS22</text>
<text x="127.5" y="164.1">VSS20</text>
<text x="171.4" y="162.3">VSS28</text>
<text x="171.4" y="167.7">VSS25</text>
<text x="171.4" y="164.1">VSS27</text>
<text x="171.4" y="165.9">VSS26</text>
<text x="127.5" y="169.6">VSS23</text>
<text x="171.4" y="169.6">VSS24</text>
</g>
<g font-size="1.6">
<text x="179.1" y="67.8">G9</text>
<text x="179.1" y="69.7">G10</text>
<text x="179.1" y="71.5">G11</text>
<text x="179.1" y="73.3">H11</text>
<text x="122.2" y="82.5">H10</text>
<text x="123.1" y="80.6">H9</text>
<text x="179.1" y="78.8">G8</text>
<text x="179.1" y="80.6">H8</text>
<text x="179.1" y="82.5">J8</text>
<text x="301.8" y="82">GND</text>
<text x="68.2" y="89">6.3V</text>
<text x="122.3" y="89.7">K10</text>
<text x="122.6" y="86.1">J10</text>
<text x="123.2" y="88">K9</text>
<text x="123.5" y="84.2">J9</text>
<text x="179.1" y="86.1">K8</text>
<text x="179.1" y="89.7">L8</text>
<text x="179.1" y="84.2">J11</text>
<text x="179.1" y="88">K11</text>
<text x="54.9" y="94.8">GND</text>
<text x="179.1" y="91.6">L9</text>
<text x="179.1" y="93.4">L10</text>
<text x="179.1" y="95.2">L11</text>
<text x="232.3" y="93">GND</text>
<text x="122.2" y="100.8">N13</text>
<text x="179.1" y="100.8">R14</text>
<text x="179.1" y="102.5">R15</text>
<text x="57.2" y="109.1">6.3V</text>
<text x="179.1" y="108">P13</text>
<text x="54.9" y="115">GND</text>
<text x="79.6" y="114.8">2</text>
<text x="88.6" y="114.8">1</text>
<text x="122.3" y="115.4">P12</text>
<text x="179.1" y="115.4">N12</text>
<text x="254.3" y="115">GND</text>
<text x="79.2" y="124">2</text>
<text x="88.1" y="124">1</text>
<text x="221.3" y="122.3">GND</text>
<text x="104.3" y="131.4">GND</text>
<text x="122" y="126.3">M12</text>
<text x="122.3" y="130">A17</text>
<text x="123.1" y="131.8">C3</text>
<text x="123.2" y="128.2">A1</text>
<text x="179.1" y="130">U1</text>
<text x="179.1" y="131.8">T14</text>
<text x="179.1" y="128.2">U14</text>
<text x="179.1" y="126.3">U17</text>
<text x="199.4" y="127.8">GND</text>
<text x="122.2" y="135.5">C11</text>
<text x="122.2" y="137.3">C15</text>
<text x="123.1" y="133.7">C7</text>
<text x="179.1" y="137.3">R11</text>
<text x="179.1" y="135.5">R16</text>
<text x="179.1" y="133.7">R17</text>
<text x="122.3" y="141">E11</text>
<text x="123.2" y="139.1">E8</text>
<text x="123.4" y="142.8">F6</text>
<text x="179.1" y="142.8">R3</text>
<text x="179.1" y="141">R5</text>
<text x="179.1" y="139.1">R7</text>
<text x="123.4" y="144.6">F7</text>
<text x="123.4" y="146.5">F8</text>
<text x="123.4" y="148.3">F9</text>
<text x="179.1" y="146.5">N3</text>
<text x="179.1" y="144.6">N5</text>
<text x="179.1" y="148.3">M11</text>
<text x="122.4" y="150.1">F10</text>
<text x="122.4" y="152">F11</text>
<text x="122.4" y="153.8">F12</text>
<text x="123" y="155.6">G3</text>
<text x="179.1" y="155.6">M7</text>
<text x="179.1" y="153.8">M8</text>
<text x="179.1" y="152">M9</text>
<text x="179.1" y="150.1">M10</text>
<text x="122.1" y="161.1">G12</text>
<text x="123" y="159.3">G7</text>
<text x="123" y="157.4">G5</text>
<text x="179.1" y="161.1">L3</text>
<text x="179.1" y="159.3">L7</text>
<text x="179.1" y="157.4">L12</text>
<text x="122.1" y="162.9">G15</text>
<text x="122.2" y="166.5">H12</text>
<text x="123.1" y="164.8">H7</text>
<text x="179.1" y="166.5">J12</text>
<text x="179.1" y="162.9">K12</text>
<text x="179.1" y="164.8">K7</text>
<text x="123.5" y="168.4">J5</text>
<text x="179.1" y="168.4">J7</text>
<text x="115.2" y="177.1">GND</text>
<text x="184.6" y="177.1">GND</text>
<text x="301.8" y="264.9">Title</text>
<text x="301.8" y="270.4">Size</text>
<text x="301.8" y="275.8">Date:</text>
<text x="309.1" y="270.4">Document Number</text>
<text x="309.3" y="275.8">Monday, March 06, 2017</text>
<text x="338.3" y="275.8">Sheet</text>
<text x="347.5" y="275.8">5</text>
<text x="353" y="275.8">of</text>
<text x="354.8" y="270.4">Engineer</text>
<text x="358.5" y="275.8">11</text>
<text x="362.1" y="270.4">Rev</text>
</g>
<g font-size="1.6" fill="#f00">
<text x="186.9" y="67.4">VDD_ARM_CAP</text>
<text x="186.9" y="78.3">VDD_SOC_CAP</text>
<text x="106.8" y="100.8">VDD_HIGH_IN</text>
<text x="186.9" y="100.2">VDD_HIGH_CAP</text>
<text x="187.3" y="108.1">NVCC_PLL_OUT</text>
<text x="106.4" y="114.9">VDD_SNVS_IN</text>
<text x="187.3" y="115.5">VDD_SNVS_CAP</text>
</g>
<g font-size="1.6" fill="#00f">
<text x="146.3" y="101.9">LDO_2P5</text>
<text x="146.6" y="109.1">LDO_1P1</text>
<text x="145.8" y="116.5">LDO_SNVS</text>
</g>
<text font-size="1.4" fill="#00f" x="126.7" y="173.9">V11.19</text>
<g font-size="1.3">
<text x="38.4" y="1.4">5</text>
<text x="111.6" y="1.4">4</text>
<text x="184.7" y="1.4">3</text>
<text x="257.9" y="1.4">2</text>
<text x="331" y="1.4">1</text>
<text x=".5" y="37.3">D</text>
<text x="368.1" y="37.3">D</text>
<text x=".5" y="105.9">C</text>
<text x="368.1" y="105.9">C</text>
<text x=".5" y="174.5">B</text>
<text x="368.1" y="174.5">B</text>
<text x=".5" y="243.1">A</text>
<text x="368.1" y="243.1">A</text>
<text x="38.4" y="277.6">5</text>
<text x="111.6" y="277.6">4</text>
<text x="184.7" y="277.6">3</text>
<text x="257.9" y="277.6">2</text>
<text x="331" y="277.6">1</text>
</g>
<text font-size="1.3" fill="#00f" x="145.6" y="87.1">LDO_ARM_SOC</text>
</svg>
